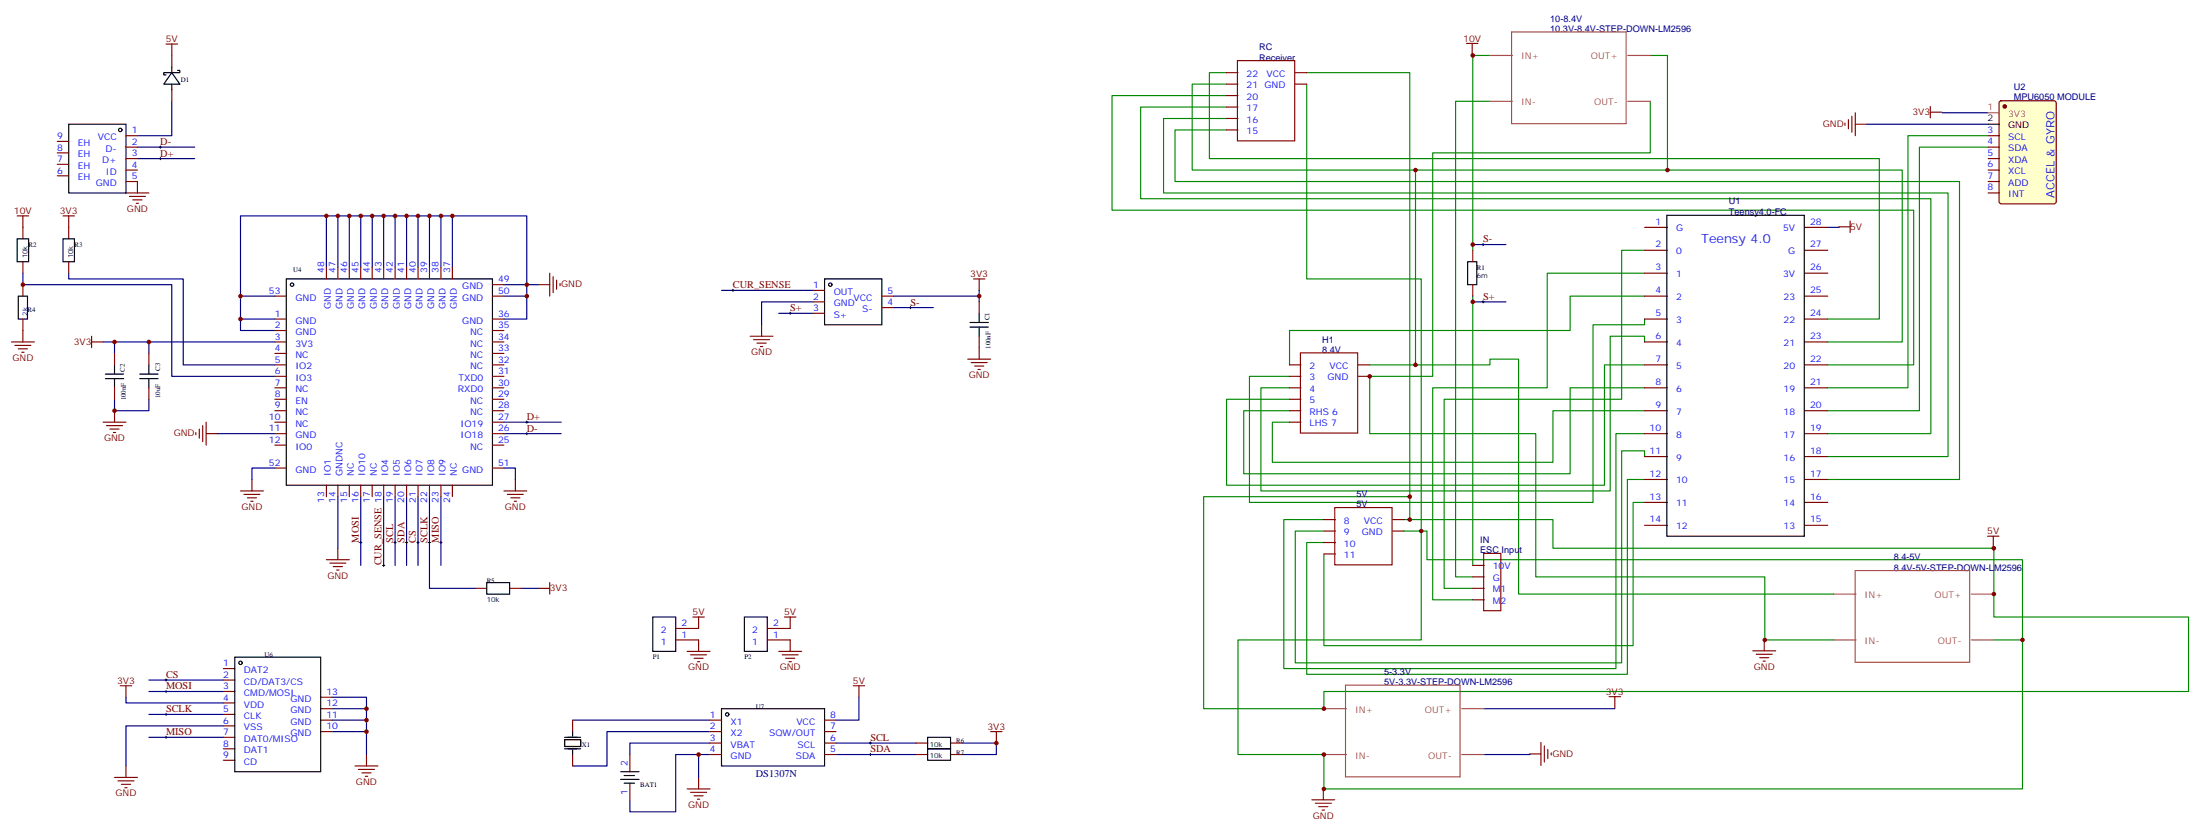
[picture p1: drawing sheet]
<svg xmlns="http://www.w3.org/2000/svg" width="678mm" height="256mm" viewBox="0 0 678 256" stroke-linecap="round" stroke-linejoin="round" font-family="sans-serif">
<g fill="none" stroke="#000" stroke-width=".31">
<path d="M49 48.8h.7M49 45.3h.7M49.4 44.9v.7M49.4 48.5v.7M456.5 75.3h.7M456.8 74.9v.7M225.4 89.4h.7M225.8 89v.7M243.1 96.4h.7M243.4 96.1v.7M280.1 94.7h.7M280.5 94.3v.7"/>
<path d="M456.5 92.9h.7M456.8 92.6v.7M161.9 130h.7M161.9 133.5h.7M162.3 129.6v.7M162.3 133.1v.7M110.8 167h.7M111.1 166.7v.7M117.8 174.1h.7M118.2 173.7v.7M121.4 167h.7M121.7 166.7v.7"/>
<path d="M124.9 167h.7M125.2 166.7v.7M128.4 167h.7M128.8 166.7v.7M131.9 167h.7M132.3 166.7v.7M135.5 167h.7M135.8 166.7v.7M50.8 212.9h.7M50.8 219.9h.7M50.8 209.3h.7M51.2 209v.7"/>
<path d="M51.2 212.5v.7M51.2 219.6v.7M50.8 227h.7M51.2 226.6v.7M267.8 228.7h.7M267.8 232.3h.7M268.1 228.4v.7M268.1 231.9v.7"/>
</g>
<g fill="none" stroke="#800000" stroke-width=".35">
<path d="M51.2 13.5h3.5M52.9 13.5v3.6M451.7 13.4h3.6M453.5 13.4v3.5M568.3 37.9v.7M569.4 36.8v2.9M570.4 35.8v4.9M571.5 38.2h3.5M571.5 34.7v7.1M594.6 34.5h3.5M594.6 32.8v3.5M38.8 59.4h7.1"/>
<path d="M42.3 55.9v3.5M5.3 66.5h3.5M7.1 66.5v3.5M19.4 66.5h3.5M21.2 66.5v3.5M39.9 60.5h4.9M40.9 61.5h2.8M42 62.6h.7M566.4 69.8h3.5M569.9 68.1v3.5M165.8 87.6h3.5M169.3 84.1v7.1"/>
<path d="M170.4 85.2v4.9M171.4 86.2v2.8M172.5 87.3v.7M234.6 100v3.5M299.9 85.9h3.5M301.6 85.9v3.5M3.5 105.3h7.1M4.6 106.3h4.9M5.6 107.4h2.9M6.7 108.4h.7M7.1 101.7v3.6M28.2 105.3h3.5"/>
<path d="M28.2 103.5v3.5M231.1 103.5h7M232.1 104.6h5M233.2 105.6h2.8M234.2 106.7h.7M298.1 110.6h7.1M299.2 111.6h4.9M300.2 112.7h2.8M301.3 113.7h.7M301.6 107v3.6M31.7 130h7.1M32.8 131h4.9"/>
<path d="M33.9 132.1h2.8M34.9 133.1h.7M35.3 126.4v3.6M60.3 133.1v.7M61.4 132.1v2.8M62.4 131v5M63.5 133.5h3.5M63.5 130v7M74.1 151.1h7M75.1 152.2h5M76.2 153.2h2.8M77.3 154.3h.7"/>
<path d="M77.6 147.6v3.5M155.2 151.1h7.1M156.3 152.2h4.9M157.3 153.2h2.9M158.4 154.3h.7M158.7 147.6v3.5M100.5 172.3h7.1M101.6 173.4h4.9M102.7 174.4h2.8M103.7 175.5h.7M104.1 168.8v3.5M169.3 179.4v3.5"/>
<path d="M612.2 165.1h3.6M614 165.1v3.5M165.8 181.1h3.5M213.4 189.9h3.6M215.2 189.9v3.6M215.2 197v3.5M241.7 189.9h3.5M243.4 189.9v3.6M243.4 197v3.5M543.5 196.8v3.5M37 211.1h3.6M38.8 211.1v3.5"/>
<path d="M211.7 200.5h7M212.7 201.6h5M213.8 202.6h2.8M214.8 203.7h.7M239.9 200.5h7M240.9 201.6h5M242 202.6h2.8M243.1 203.7h.7M262.8 211.1h3.5M264.6 211.1v3.5M495.7 214.5h3.5M497.4 214.5v3.5"/>
<path d="M539.9 200.3h7.1M541 201.4h4.9M542 202.5h2.9M543.1 203.5h.7M35.3 239.3h7M38.8 235.8v3.5M109.4 235.8h7M110.4 236.9h5M111.5 237.9h2.8M112.5 239h.7M112.9 232.3v3.5M215.2 239.3v3.6"/>
<path d="M305.2 225.2h3.5M306.9 225.2v3.5M471.1 232.1h3.6M474.7 228.6v7M475.7 229.6v5M476.8 230.7v2.8M477.8 231.7v.7M36.3 240.4h5M37.4 241.4h2.8M38.5 242.5h.7M211.7 242.9h7M212.7 243.9h5"/>
<path d="M213.8 245h2.8M214.8 246h.7M404.1 246.2h7.1M405.2 247.3h4.9M406.2 248.3h2.8M407.3 249.4h.7M407.6 242.7v3.5"/>
</g>
<g fill="none" stroke="#008700" stroke-width=".35">
<path d="M459 17.1h-5.3v59.9M508.4 17.1h5.2v35.3M377.8 36.5h-19.4v22.9h241.7v81.1h-37.1M377.8 32.9h-26.4v28.3h243.4v72.3h-31.8M377.8 29.4h-35.3v35.3h247v47.6h-26.5M377.8 25.9h-10.6v26.5h218.8v52.9h-23M377.8 22.4h-5.3v26.4h206.4v49.4h-15.9M402.5 22.4h31.8v137.5M402.5 25.9v60h35.3v111.1h-56.4v35.3h26.4v10.6h215.2v-45.9M459 31.2h-10.6v146.4h5.3M508.4 31.2v15.9h-67.1v68.8h-19.4v17.6h51.2v44.1h70.5v19.4h21.2M377.8 40h-15.9v15.9h241.7v91.7h-40.6"/>
<path d="M436 52.4v59.9h-14.1M612.4 41.8h-24.7v77.6h-24.7M612.4 45.3h-21.1v81.1h-28.3M506.6 77h-7.1v45.9h-54.6v58.2h8.8M453.7 91.2v82.9M506.6 84.1h-30v35.3h-35.3v65.2h12.4M506.6 98.2v1.8h-15.9v54.7h-105.8v-38.8h12.3M506.6 91.2h-22.9v10.5h-86.5v10.6M436 112.3h23v-1.7h8.8v72.3h97M506.6 119.4h-22.9v26.4h-100.6v-19.4h14.1M506.6 112.3h-12.4v37.1h-116.4v-26.5h19.4M506.6 105.3v-1.8h-10.6v47.6h-107.6v-31.7h8.8"/>
<path d="M506.6 126.4h-28.2v15.9h-86.5v-12.3h5.3M506.6 133.5h-8.8v72.3h-102.3v-45.9h12.3M434.3 152.9h-63.5v65.3h37v-5.3h266.4v-23h-60v-21.1h-135.8v-8.9h-45.9M506.6 140.5v-1.7h-7.1v65.2h-100.5v-40.5h8.8M506.6 147.6h-5.3v60h-98.8v-40.6h5.3M506.6 154.7h-3.5v44.1h-95.3v-28.3M432.5 163.5h7.1v8.8h183.4v24.7h-8.8"/>
</g>
<g fill="none" stroke="#000080" stroke-width=".35">
<path d="M52.9 31.2v10.6h-10.6M575 38.2h37.4M598.3 34.7h14.1M42.3 48.8h17.7M42.3 45.3h17.7M100.5 66.5h3.6M107.6 66.5h-3.5v15.8M111.1 66.5h-3.5v15.8M114.7 66.5h-3.6v15.8M118.2 66.5h-3.5v15.8M121.7 66.5h3.5v15.8M125.2 66.5h3.6v15.8"/>
<path d="M128.8 66.5h3.5M135.8 66.5h-3.5v15.8M139.3 66.5h-3.5v15.8M453.7 75.3h10.2M563 70h3.6M7.1 84.1v3.5h45.8v28.3h31.8M21.2 84.1v1.8h35.2v26.4h28.3M74.1 91.2h10.6M74.1 98.2h10.6M100.5 82.3v-15.8h-26.4v35.2h10.6M118.2 82.3v-15.8h3.5v15.8M139.3 82.3v-15.8h23v31.7h-7.1"/>
<path d="M155.2 87.6h10.6M155.2 91.2h7.1M222.2 89.4h28.3M239.9 96.4h10.6M250.5 92.9h-15.9v7.1M275.2 94.7h12.3M301.6 89.4v1.8h-26.4M301.6 91.2v1.7M453.7 92.9h10.2M31.7 105.3h53M35.3 105.3v3.5M45.9 105.3v3.5"/>
<path d="M35.3 122.9v3.5h10.6v-3.5M67 133.5h17.7M155.2 130h17.7M155.2 133.5h17.7M84.7 144.1h-7.1v3.5M104.1 152.9v15.9M111.1 152.9v21.2M118.2 152.9v21.2M121.7 152.9v21.2M125.2 152.9v21.2M128.8 152.9v21.2M132.3 152.9v28.2h14.1"/>
<path d="M135.8 152.9v21.2M155.2 144.1h3.5v3.5M160.5 181.1h5.3M38.8 214.6v1.8h30M45.9 209.3h22.9M45.9 212.9h22.9M45.9 219.9h22.9M102.3 214.6h10.6v17.7M102.3 218.2h10.6M264.6 214.6v7.1h-7.1M457.2 218.2h40.2M45.9 227h22.9"/>
<path d="M68.8 223.4h-30v12.4M102.3 221.7h10.6M102.3 225.2h10.6M176.4 221.7h42.3M215.2 232.3h-7.1v17.6h-14.1v-3.5M218.7 232.3h-3.5v7M218.7 228.7h-24.7v3.6M218.7 225.2h-31.7v10.6h-10.6M257.5 232.3h24.7M257.5 228.7h24.7M296.3 228.7h10.6v3.6h-10.6M457.2 232.3h14.1"/>
</g>
<path d="M616 31.2l.5-.2h16.2l.7 .4v30.7l-.4 .6-16.5 .1-.7-.5v-30.6z" fill="#ffc" stroke="#870000" stroke-width=".35"/>
<circle cx="617.5" cy="32.8" r=".53" fill="#870000" stroke="#870000" stroke-width=".35"/>
<path d="M612.4 34.7h3.5" fill="none" stroke="#c90" stroke-width=".35"/>
<g fill="none" stroke="#000" stroke-width=".35">
<path d="M21.2 38.2h17.6v21.2h-17.6zM52.9 22.4l2.5 3.5h-5zM52.9 20.6v1.8M52.9 25.9v1.8M54.7 21.7h.7v.7h-5v.7h.8M612.4 38.2h3.5M37.6 40a.53 .53 0 0 0-.7-.5 .53 .53 0 0 0-.3 .8 .53 .53 0 0 0 .9 0l.1-.3M5.3 73.5h3.5v7.1h-3.5zM19.4 73.5h3.5v7.1h-3.5zM513.5 66.3h42.3v98.8h-42.3zM5.6 91.2h2.9v7h-2.9zM88.2 85.9h63.5v63.5h-63.5z"/>
<path d="M254 85.9h17.6v14.1h-17.6zM298.8 99.3h5.6M301.6 96.4v2.9M452.1 80.6h2.8v7h-2.8zM32.5 116.6h5.6M32.5 115.1h5.6M35.3 112.3v2.8M35.3 116.6v2.8M43 116.6h5.7M43 115.1h5.7M45.9 112.3v2.8M45.9 116.6v2.8"/>
<path d="M298.8 100.7h5.6M301.6 100.7v2.8M149.9 179.4h7.1v3.5h-7.1zM201.1 189.9h7v10.6h-7zM229.3 189.9h7.1v10.6h-7.1zM72.3 202.3h26.5v35.3h-26.5zM222.2 218.2h31.8v17.6h-31.8zM173.9 227.7h5v2.1h-5zM173.9 227h5M173.9 230.5h5M176.4 225.2v1.4M176.4 230.9v1.4"/>
<path d="M191.2 239.9h5.6M191.2 237.6h5.6M192.3 238.7h3.1M285.8 227h7v3.5h-7zM285.8 230.5h7v3.5h-7zM192.3 241.1h3.1"/>
<circle cx="90" cy="87.6" r=".53"/>
<circle cx="255.8" cy="87.6" r=".53"/>
<circle cx="74.1" cy="204" r=".53"/>
<circle cx="224" cy="219.9" r=".53"/>
</g>
<g fill="none" stroke="#870000" stroke-width=".35">
<path d="M52.9 17.1v3.5M381.2 18.7h17.6v24.7h-17.6zM52.9 27.7v3.5M377.8 25.9h3.6M377.8 22.4h3.6M377.8 29.4h3.6M377.8 32.9h3.6M377.8 36.5h3.6M399 25.9h3.5M399 22.4h3.5M17.6 54.1h3.6M17.6 50.6h3.6"/>
<path d="M17.6 47.1h3.6M17.6 43.5h3.6M38.8 41.8h3.5M38.8 45.3h3.5M38.8 48.8h3.5M38.8 52.4h3.5M38.8 55.9h3.5M377.8 40h3.6M612.4 41.8h3.5M612.4 45.3h3.5M612.4 48.8h3.5M612.4 52.4h3.5"/>
<path d="M612.4 55.9h3.5M612.4 59.4h3.5M7.1 70v3.5M21.2 70v3.5M453.7 77v3.6M506.6 77h7M506.6 70h7M556 77h7M556 70h7M7.1 80.6v3.5M7.1 87.6v3.6M7.1 98.2v3.5"/>
<path d="M21.2 80.6v3.5M84.7 98.2h3.5M84.7 91.2h3.5M100.5 82.3v3.6M104.1 82.3v3.6M107.6 82.3v3.6M111.1 82.3v3.6M114.7 82.3v3.6M118.2 82.3v3.6M121.7 82.3v3.6M125.2 82.3v3.6M128.8 82.3v3.6"/>
<path d="M132.3 82.3v3.6M135.8 82.3v3.6M139.3 82.3v3.6M151.7 98.2h3.5M151.7 91.2h3.5M151.7 87.6h3.5M250.5 89.4h3.5M250.5 92.9h3.5M250.5 96.4h3.5M271.6 91.2h3.6M271.6 94.7h3.6M301.6 92.9v3.5"/>
<path d="M453.7 87.6v3.6M506.6 98.2h7M506.6 91.2h7M506.6 84.1h7M556 98.2h7M556 91.2h7M556 84.1h7M35.3 108.8v3.5M35.3 119.4v3.5M45.9 108.8v3.5M45.9 119.4v3.5M84.7 119.4h3.5"/>
<path d="M84.7 112.3h3.5M84.7 105.3h3.5M84.7 115.9h3.5M84.7 101.7h3.5M84.7 108.8h3.5M151.7 119.4h3.5M151.7 112.3h3.5M151.7 105.3h3.5M151.7 115.9h3.5M151.7 101.7h3.5M151.7 108.8h3.5M301.6 103.5v3.5"/>
<path d="M397.2 119.4h3.6M397.2 112.3h3.6M397.2 115.9h3.6M400.6 108.6h17.6v24.7h-17.6zM418.4 112.3h3.5M418.4 115.9h3.5M506.6 119.4h7M506.6 112.3h7M506.6 105.3h7M556 119.4h7M556 112.3h7M556 105.3h7"/>
<path d="M84.7 133.5h3.5M84.7 126.4h3.5M84.7 122.9h3.5M84.7 130h3.5M84.7 137h3.5M151.7 133.5h3.5M151.7 126.4h3.5M151.7 122.9h3.5M151.7 130h3.5M151.7 137h3.5M397.2 126.4h3.6M397.2 122.9h3.6"/>
<path d="M397.2 130h3.6M506.6 133.5h7M506.6 126.4h7M556 133.5h7M556 126.4h7M84.7 144.1h3.5M100.5 149.4v3.5M104.1 149.4v3.5M107.6 149.4v3.5M111.1 149.4v3.5M114.7 149.4v3.5M118.2 149.4v3.5"/>
<path d="M121.7 149.4v3.5M125.2 149.4v3.5M128.8 149.4v3.5M132.3 149.4v3.5M135.8 149.4v3.5M139.3 149.4v3.5M151.7 144.1h3.5M407.8 159.9h3.5M411.2 156.2h17.6v17.7h-17.6zM429 159.9h3.5M506.6 154.7h7M506.6 147.6h7"/>
<path d="M506.6 140.5h7M556 154.7h7M556 147.6h7M556 140.5h7M407.8 170.5h3.5M407.8 167h3.5M407.8 163.5h3.5M429 163.5h3.5M453.7 174.1h3.5M453.7 177.6h3.5M457 170.4h5.3v17.6h-5.3zM506.6 161.7h7"/>
<path d="M556 161.7h7M146.4 181.1h3.5M157 181.1h3.5M208.1 197h7.1M208.1 193.5h7.1M236.4 197h7M236.4 193.5h7M453.7 181.1h3.5M453.7 184.6h3.5M68.8 219.9h3.5M68.8 216.4h3.5M68.8 212.9h3.5"/>
<path d="M68.8 209.3h3.5M68.8 205.8h3.5M98.8 214.6h3.5M98.8 218.2h3.5M68.8 234h3.5M68.8 230.5h3.5M68.8 227h3.5M68.8 223.4h3.5M98.8 221.7h3.5M98.8 225.2h3.5M176.4 221.7v3.5M176.4 232.3v3.5"/>
<path d="M194 232.3v5.3M218.7 221.7h3.5M218.7 225.2h3.5M218.7 228.7h3.5M218.7 232.3h3.5M254 221.7h3.5M254 225.2h3.5M254 228.7h3.5M254 232.3h3.5M282.2 228.7h3.6M282.2 232.3h3.6M292.8 228.7h3.5"/>
<path d="M292.8 232.3h3.5M194 241.1v5.3"/>
</g>
<g fill="none" stroke="#a64a4a" stroke-width=".35">
<path d="M459 17.1h6.9M465.6 9.8h35.3v28.3h-35.3zM501.4 17.1h7M459 31.2h6.9M501.4 31.2h7M571.5 175.6h35.2v28.3h-35.2zM564.8 182.9h6.9M564.8 197h6.9M607.2 182.9h7M607.2 197h7M407.8 218.2h7M414.5 210.9h35.2v28.2h-35.2z"/>
<path d="M450.3 218.2h6.9M407.8 232.3h7M450.3 232.3h6.9"/>
</g>
<g fill="#800000">
<circle cx="7.1" cy="87.6" r=".71"/>
<circle cx="35.3" cy="126.4" r=".71"/>
<circle cx="35.3" cy="105.3" r=".71"/>
<circle cx="45.9" cy="105.3" r=".71"/>
<circle cx="74.1" cy="98.2" r=".71"/>
<circle cx="74.1" cy="91.2" r=".71"/>
<circle cx="100.5" cy="66.5" r=".71"/>
<circle cx="104.1" cy="66.5" r=".71"/>
<circle cx="107.6" cy="66.5" r=".71"/>
<circle cx="111.1" cy="66.5" r=".71"/>
<circle cx="112.9" cy="225.2" r=".71"/>
<circle cx="112.9" cy="221.7" r=".71"/>
<circle cx="112.9" cy="218.2" r=".71"/>
<circle cx="114.7" cy="66.5" r=".71"/>
<circle cx="118.2" cy="66.5" r=".71"/>
<circle cx="121.7" cy="66.5" r=".71"/>
<circle cx="125.2" cy="66.5" r=".71"/>
<circle cx="128.8" cy="66.5" r=".71"/>
<circle cx="132.3" cy="66.5" r=".71"/>
<circle cx="135.8" cy="66.5" r=".71"/>
<circle cx="139.3" cy="66.5" r=".71"/>
<circle cx="162.3" cy="91.2" r=".71"/>
<circle cx="162.3" cy="87.6" r=".71"/>
<circle cx="215.2" cy="232.3" r=".71"/>
<circle cx="301.6" cy="91.2" r=".71"/>
<circle cx="306.9" cy="228.7" r=".71"/>
<circle cx="407.8" cy="242.9" r=".71"/>
<circle cx="407.8" cy="232.3" r=".71"/>
<circle cx="407.8" cy="218.2" r=".71"/>
<circle cx="421.9" cy="115.9" r=".71"/>
<circle cx="434.3" cy="159.9" r=".71"/>
<circle cx="434.3" cy="152.9" r=".71"/>
<circle cx="436" cy="112.3" r=".71"/>
<circle cx="436" cy="52.4" r=".71"/>
<circle cx="437.8" cy="163.5" r=".71"/>
<circle cx="453.7" cy="92.9" r=".71"/>
<circle cx="453.7" cy="75.3" r=".71"/>
<circle cx="453.7" cy="17.1" r=".71"/>
<circle cx="513.6" cy="52.4" r=".71"/>
<circle cx="543.6" cy="197" r=".71"/>
<circle cx="614.2" cy="182.9" r=".71"/>
<circle cx="614.2" cy="168.8" r=".71"/>
<circle cx="623" cy="197" r=".71"/>
</g>
<text font-size="3.9" fill="#00f" x="524.1" y="74.7">Teensy 4.0</text>
<text font-size="3.5" fill="#00f" x="632.8" y="61" transform="rotate(-90 632.8 61)">ACCEL &amp; GYRO</text>
<g font-size="3.2" fill="#800000">
<text x="49.4" y="44.7">D-</text>
<text x="49.4" y="48.2">D+</text>
<text x="456.8" y="74.6">S-</text>
<text x="225.8" y="88.8">CUR_SENSE</text>
<text x="243.4" y="95.8">S+</text>
<text x="280.5" y="94.1">S-</text>
<text x="456.8" y="92.3">S+</text>
<text x="162.3" y="129.3">D+</text>
<text x="162.3" y="132.9">D-</text>
<text x="110.5" y="167" transform="rotate(-90 110.5 167)">MOSI</text>
<text x="121.1" y="167" transform="rotate(-90 121.1 167)">SCL</text>
<text x="124.6" y="167" transform="rotate(-90 124.6 167)">SDA</text>
<text x="128.1" y="167" transform="rotate(-90 128.1 167)">CS</text>
<text x="131.7" y="167" transform="rotate(-90 131.7 167)">SCLK</text>
<text x="135.2" y="167" transform="rotate(-90 135.2 167)">MISO</text>
<text x="117.5" y="174.1" transform="rotate(-90 117.5 174.1)">CUR_SENSE</text>
<text x="51.2" y="208.7">CS</text>
<text x="51.2" y="212.2">MOSI</text>
<text x="51.2" y="219.3">SCLK</text>
<text x="51.2" y="226.3">MISO</text>
<text x="268.1" y="228.1">SCL</text>
<text x="268.1" y="231.6">SDA</text>
</g>
<text font-size="3.2" fill="#000080" x="232.8" y="239.3">DS1307N</text>
<g font-size="2.8" fill="#000080">
<text x="477.5" y="9.8">10.3V-8.4V-STEP-DOWN-LM2596</text>
<text x="477.5" y="6.7">10-8.4V</text>
<text x="387.9" y="15.5">RC</text>
<text x="387.9" y="18.6">Receiver</text>
<text x="620.3" y="27.7">U2</text>
<text x="620.3" y="30.9">MPU6050 MODULE</text>
<text x="532.6" y="62.9">U1</text>
<text x="532.6" y="66.1">Teensy4.0-FC</text>
<text x="407.3" y="105.5">H1</text>
<text x="407.3" y="108.6">8.4V</text>
<text x="417.9" y="153.1">5V</text>
<text x="417.9" y="156.2">5V</text>
<text x="456" y="167.2">IN</text>
<text x="456" y="170.3">ESC Input</text>
<text x="583.4" y="172.5">8.4-5V</text>
<text x="583.4" y="175.6">8.4V-5V-STEP-DOWN-LM2596</text>
<text x="426.4" y="207.8">5-3.3V</text>
<text x="426.4" y="210.9">5V-3.3V-STEP-DOWN-LM2596</text>
</g>
<g font-size="2.8" fill="#800000">
<text x="51.1" y="13">5V</text>
<text x="450.7" y="12.8">10V</text>
<text x="589.1" y="35.4">3V3</text>
<text x="561.5" y="39.1">GND</text>
<text x="4.3" y="65.9">10V</text>
<text x="18.4" y="65.9">3V3</text>
<text x="39.1" y="65.2">GND</text>
<text x="569.9" y="70.7">5V</text>
<text x="172.9" y="88.5">GND</text>
<text x="298.9" y="85.3">3V3</text>
<text x="22.7" y="106.1">3V3</text>
<text x="3.8" y="111.1">GND</text>
<text x="231.4" y="109.3">GND</text>
<text x="298.4" y="116.3">GND</text>
<text x="32" y="135.7">GND</text>
<text x="53.5" y="134.3">GND</text>
<text x="74.4" y="156.9">GND</text>
<text x="155.5" y="156.9">GND</text>
<text x="612.2" y="164.5">5V</text>
<text x="100.8" y="178.1">GND</text>
<text x="169.3" y="182">3V3</text>
<text x="213.3" y="189.4">5V</text>
<text x="241.6" y="189.4">5V</text>
<text x="212" y="206.3">GND</text>
<text x="240.2" y="206.3">GND</text>
<text x="540.2" y="206.1">GND</text>
<text x="36.1" y="210.5">3V3</text>
<text x="262.7" y="210.5">5V</text>
<text x="494.7" y="213.9">3V3</text>
<text x="304.2" y="224.6">3V3</text>
<text x="478.2" y="232.9">GND</text>
<text x="35.6" y="245.1">GND</text>
<text x="109.7" y="241.6">GND</text>
<text x="212" y="248.6">GND</text>
<text x="404.4" y="252">GND</text>
</g>
<g font-size="2.8" fill="#00f">
<text x="384" y="23.6">22</text>
<text x="390.1" y="23.6">VCC</text>
<text x="384" y="27.1">21 GND</text>
<text x="384" y="30.7">20</text>
<text x="384" y="34.2">17</text>
<text x="40.6" y="41.1">1</text>
<text x="384" y="37.7">16</text>
<text x="384" y="41.2">15</text>
<text x="612.2" y="40.9">3</text>
<text x="17.6" y="46.4">8</text>
<text x="17.6" y="42.8">9</text>
<text x="24" y="44.9">EH</text>
<text x="30.1" y="43.2">VCC</text>
<text x="32.5" y="46.7">D-</text>
<text x="40.6" y="44.6">2</text>
<text x="612.2" y="44.4">4</text>
<text x="612.2" y="47.9">5</text>
<text x="618.6" y="43">SCL</text>
<text x="618.6" y="46.5">SDA</text>
<text x="17.6" y="53.4">6</text>
<text x="17.6" y="49.9">7</text>
<text x="24" y="52">EH</text>
<text x="24" y="48.5">EH</text>
<text x="31.5" y="50.2">D+</text>
<text x="32.6" y="53.8">ID</text>
<text x="40.6" y="48.1">3</text>
<text x="40.6" y="51.6">4</text>
<text x="612.2" y="51.5">6</text>
<text x="618.6" y="50.1">XDA</text>
<text x="618.6" y="53.6">XCL</text>
<text x="24" y="55.5">EH</text>
<text x="29.5" y="57.3">GND</text>
<text x="40.6" y="55.2">5</text>
<text x="612.2" y="55">7</text>
<text x="612.2" y="58.5">8</text>
<text x="618.6" y="57.1">ADD</text>
<text x="618.6" y="60.6">INT</text>
<text x="509.9" y="69.1">1</text>
<text x="516.3" y="71.2">G</text>
<text x="549.3" y="71.2">5V</text>
<text x="557.6" y="69.1">28</text>
<text x="509.9" y="76.2">2</text>
<text x="557.6" y="76.2">27</text>
<text x="509.9" y="83.2">3</text>
<text x="516.3" y="78.3">0</text>
<text x="550.8" y="78.3">G</text>
<text x="557.6" y="83.2">26</text>
<text x="99.8" y="84.1" transform="rotate(-90 99.8 84.1)">48</text>
<text x="103.4" y="84.1" transform="rotate(-90 103.4 84.1)">47</text>
<text x="106.9" y="84.1" transform="rotate(-90 106.9 84.1)">46</text>
<text x="110.4" y="84.1" transform="rotate(-90 110.4 84.1)">45</text>
<text x="113.9" y="84.1" transform="rotate(-90 113.9 84.1)">44</text>
<text x="117.5" y="84.1" transform="rotate(-90 117.5 84.1)">43</text>
<text x="121" y="84.1" transform="rotate(-90 121 84.1)">42</text>
<text x="124.5" y="84.1" transform="rotate(-90 124.5 84.1)">41</text>
<text x="128.1" y="84.1" transform="rotate(-90 128.1 84.1)">40</text>
<text x="131.6" y="84.1" transform="rotate(-90 131.6 84.1)">39</text>
<text x="135.1" y="84.1" transform="rotate(-90 135.1 84.1)">38</text>
<text x="138.6" y="84.1" transform="rotate(-90 138.6 84.1)">37</text>
<text x="142.4" y="89">GND</text>
<text x="153.5" y="86.9">49</text>
<text x="250.4" y="88.7">1</text>
<text x="516.3" y="85.3">1</text>
<text x="549.3" y="85.3">3V</text>
<text x="82.8" y="90.5">53</text>
<text x="91" y="92.6">GND</text>
<text x="102" y="95.2" transform="rotate(-90 102 95.2)">GND</text>
<text x="105.5" y="95.2" transform="rotate(-90 105.5 95.2)">GND</text>
<text x="109" y="95.2" transform="rotate(-90 109 95.2)">GND</text>
<text x="112.5" y="95.2" transform="rotate(-90 112.5 95.2)">GND</text>
<text x="116.1" y="95.2" transform="rotate(-90 116.1 95.2)">GND</text>
<text x="119.6" y="95.2" transform="rotate(-90 119.6 95.2)">GND</text>
<text x="123.1" y="95.2" transform="rotate(-90 123.1 95.2)">GND</text>
<text x="126.6" y="95.2" transform="rotate(-90 126.6 95.2)">GND</text>
<text x="130.2" y="95.2" transform="rotate(-90 130.2 95.2)">GND</text>
<text x="133.7" y="95.2" transform="rotate(-90 133.7 95.2)">GND</text>
<text x="137.2" y="95.2" transform="rotate(-90 137.2 95.2)">GND</text>
<text x="140.8" y="95.2" transform="rotate(-90 140.8 95.2)">GND</text>
<text x="142.4" y="92.6">GND</text>
<text x="153.5" y="90.5">50</text>
<text x="250.4" y="92.2">2</text>
<text x="250.4" y="95.7">3</text>
<text x="256.8" y="90.8">OUT</text>
<text x="256.8" y="94.3">GND</text>
<text x="262.9" y="92.6">VCC</text>
<text x="273.4" y="94">4</text>
<text x="273.4" y="90.5">5</text>
<text x="509.9" y="90.3">4</text>
<text x="516.3" y="92.4">2</text>
<text x="549.4" y="92.4">23</text>
<text x="557.6" y="90.3">25</text>
<text x="84.6" y="97.5">1</text>
<text x="84.6" y="101">2</text>
<text x="91" y="99.6">GND</text>
<text x="142.4" y="99.6">GND</text>
<text x="153.5" y="101">35</text>
<text x="153.5" y="97.5">36</text>
<text x="256.8" y="97.9">S+</text>
<text x="265.6" y="96.1">S-</text>
<text x="509.9" y="97.3">5</text>
<text x="516.3" y="99.4">3</text>
<text x="549.4" y="99.4">22</text>
<text x="557.6" y="97.3">24</text>
<text x="84.6" y="104.6">3</text>
<text x="91" y="103.2">GND</text>
<text x="91" y="106.7">3V3</text>
<text x="144.8" y="106.7">NC</text>
<text x="144.8" y="103.2">NC</text>
<text x="153.5" y="104.6">34</text>
<text x="509.9" y="104.4">6</text>
<text x="516.3" y="106.5">4</text>
<text x="549.4" y="106.5">21</text>
<text x="557.6" y="104.4">23</text>
<text x="84.6" y="108.1">4</text>
<text x="84.6" y="111.6">5</text>
<text x="91" y="110.2">NC</text>
<text x="91" y="113.7">IO2</text>
<text x="144.8" y="113.7">NC</text>
<text x="144.8" y="110.2">NC</text>
<text x="153.5" y="111.6">32</text>
<text x="153.5" y="108.1">33</text>
<text x="403.4" y="113.6">2</text>
<text x="409.5" y="113.6">VCC</text>
<text x="509.9" y="111.4">7</text>
<text x="516.3" y="113.6">5</text>
<text x="549.4" y="113.6">20</text>
<text x="557.6" y="111.4">22</text>
<text x="84.6" y="115.1">6</text>
<text x="84.6" y="118.7">7</text>
<text x="91" y="117.3">IO3</text>
<text x="141.2" y="117.3">TXD0</text>
<text x="153.5" y="118.7">30</text>
<text x="153.5" y="115.1">31</text>
<text x="403.4" y="117.1">3</text>
<text x="408.9" y="117.1">GND</text>
<text x="509.9" y="118.5">8</text>
<text x="557.6" y="118.5">21</text>
<text x="84.6" y="122.2">8</text>
<text x="84.6" y="125.7">9</text>
<text x="91" y="120.8">NC</text>
<text x="91" y="124.3">EN</text>
<text x="141" y="120.8">RXD0</text>
<text x="144.8" y="124.3">NC</text>
<text x="153.5" y="125.7">28</text>
<text x="153.5" y="122.2">29</text>
<text x="403.4" y="120.6">4</text>
<text x="403.4" y="124.1">5</text>
<text x="509.9" y="125.6">9</text>
<text x="516.3" y="120.6">6</text>
<text x="549.4" y="120.6">19</text>
<text x="557.6" y="125.6">20</text>
<text x="82.8" y="129.3">10</text>
<text x="91" y="127.8">NC</text>
<text x="91" y="131.4">NC</text>
<text x="141.9" y="131.4">IO19</text>
<text x="144.8" y="127.8">NC</text>
<text x="153.5" y="129.3">27</text>
<text x="403.4" y="127.7">RHS 6</text>
<text x="403.4" y="131.2">LHS 7</text>
<text x="516.3" y="127.7">7</text>
<text x="549.4" y="127.7">18</text>
<text x="82.8" y="132.8">11</text>
<text x="82.8" y="136.3">12</text>
<text x="91" y="134.9">GND</text>
<text x="141.9" y="134.9">IO18</text>
<text x="153.5" y="136.3">25</text>
<text x="153.5" y="132.8">26</text>
<text x="508.1" y="132.6">10</text>
<text x="516.3" y="134.7">8</text>
<text x="549.4" y="134.7">17</text>
<text x="557.6" y="132.6">19</text>
<text x="82.8" y="143.4">52</text>
<text x="91" y="138.4">IO0</text>
<text x="144.8" y="138.4">NC</text>
<text x="153.5" y="143.4">51</text>
<text x="508.1" y="139.7">11</text>
<text x="516.3" y="141.8">9</text>
<text x="549.4" y="141.8">16</text>
<text x="557.6" y="139.7">18</text>
<text x="91" y="145.5">GND</text>
<text x="102" y="146.5" transform="rotate(-90 102 146.5)">IO1</text>
<text x="105.5" y="146.5" transform="rotate(-90 105.5 146.5)">GNDNC</text>
<text x="109" y="146.5" transform="rotate(-90 109 146.5)">NC</text>
<text x="112.5" y="146.5" transform="rotate(-90 112.5 146.5)">IO10</text>
<text x="116.1" y="146.5" transform="rotate(-90 116.1 146.5)">NC</text>
<text x="119.6" y="146.5" transform="rotate(-90 119.6 146.5)">IO4</text>
<text x="123.1" y="146.5" transform="rotate(-90 123.1 146.5)">IO5</text>
<text x="126.6" y="146.5" transform="rotate(-90 126.6 146.5)">IO6</text>
<text x="130.2" y="146.5" transform="rotate(-90 130.2 146.5)">IO7</text>
<text x="133.7" y="146.5" transform="rotate(-90 133.7 146.5)">IO8</text>
<text x="137.2" y="146.5" transform="rotate(-90 137.2 146.5)">IO9</text>
<text x="140.8" y="146.5" transform="rotate(-90 140.8 146.5)">NC</text>
<text x="142.4" y="145.5">GND</text>
<text x="508.1" y="146.7">12</text>
<text x="516.3" y="148.8">10</text>
<text x="549.4" y="148.8">15</text>
<text x="557.6" y="146.7">17</text>
<text x="99.8" y="154.7" transform="rotate(-90 99.8 154.7)">13</text>
<text x="103.4" y="154.7" transform="rotate(-90 103.4 154.7)">14</text>
<text x="106.9" y="154.7" transform="rotate(-90 106.9 154.7)">15</text>
<text x="110.4" y="154.7" transform="rotate(-90 110.4 154.7)">16</text>
<text x="113.9" y="154.7" transform="rotate(-90 113.9 154.7)">17</text>
<text x="117.5" y="154.7" transform="rotate(-90 117.5 154.7)">18</text>
<text x="121" y="154.7" transform="rotate(-90 121 154.7)">19</text>
<text x="124.5" y="154.7" transform="rotate(-90 124.5 154.7)">20</text>
<text x="128.1" y="154.7" transform="rotate(-90 128.1 154.7)">21</text>
<text x="131.6" y="154.7" transform="rotate(-90 131.6 154.7)">22</text>
<text x="135.1" y="154.7" transform="rotate(-90 135.1 154.7)">23</text>
<text x="138.6" y="154.7" transform="rotate(-90 138.6 154.7)">24</text>
<text x="508.1" y="153.8">13</text>
<text x="516.3" y="155.9">11</text>
<text x="549.4" y="155.9">14</text>
<text x="557.6" y="153.8">16</text>
<text x="414" y="161.2">8</text>
<text x="420.1" y="161.2">VCC</text>
<text x="508.1" y="160.8">14</text>
<text x="557.6" y="160.8">15</text>
<text x="414" y="164.7">9</text>
<text x="419.5" y="164.7">GND</text>
<text x="516.3" y="162.9">12</text>
<text x="549.4" y="162.9">13</text>
<text x="414" y="171.8">11</text>
<text x="414" y="168.2">10</text>
<text x="459.8" y="175.3">10V</text>
<text x="459.8" y="178.8">G</text>
<text x="459.8" y="182.4">M1</text>
<text x="459.8" y="185.9">M2</text>
<text x="203.5" y="194.9">2</text>
<text x="209.9" y="196.3">1</text>
<text x="209.9" y="192.8">2</text>
<text x="231.7" y="194.9">2</text>
<text x="238.1" y="196.3">1</text>
<text x="238.1" y="192.8">2</text>
<text x="203.5" y="198.4">1</text>
<text x="231.7" y="198.4">1</text>
<text x="68.8" y="208.6">2</text>
<text x="68.8" y="205.1">1</text>
<text x="75.1" y="207.2">DAT2</text>
<text x="68.8" y="215.7">4</text>
<text x="68.8" y="212.2">3</text>
<text x="75.1" y="214.3">CMD/MOSI</text>
<text x="75.1" y="210.7">CD/DAT3/CS</text>
<text x="100.5" y="213.9">13</text>
<text x="68.8" y="219.2">5</text>
<text x="75.1" y="221.3">CLK</text>
<text x="75.1" y="217.8">VDD</text>
<text x="89.5" y="216">GND</text>
<text x="89.5" y="219.6">GND</text>
<text x="100.5" y="217.5">12</text>
<text x="100.5" y="221">11</text>
<text x="218.7" y="221">1</text>
<text x="255.8" y="221">8</text>
<text x="68.8" y="226.3">7</text>
<text x="68.8" y="222.7">6</text>
<text x="75.1" y="224.9">VSS</text>
<text x="89.5" y="223.1">GND</text>
<text x="89.5" y="226.6">GND</text>
<text x="100.5" y="224.5">10</text>
<text x="218.7" y="224.5">2</text>
<text x="225.1" y="223.1">X1</text>
<text x="225.1" y="226.6">X2</text>
<text x="236.9" y="226.6">SQW/OUT</text>
<text x="245.3" y="223.1">VCC</text>
<text x="255.8" y="224.5">7</text>
<text x="68.8" y="233.3">9</text>
<text x="68.8" y="229.8">8</text>
<text x="75.1" y="231.9">DAT1</text>
<text x="75.1" y="228.4">DAT0/MISO</text>
<text x="218.7" y="228">3</text>
<text x="218.7" y="231.6">4</text>
<text x="225.1" y="230.2">VBAT</text>
<text x="225.1" y="233.7">GND</text>
<text x="245.1" y="233.7">SDA</text>
<text x="245.7" y="230.2">SCL</text>
<text x="255.8" y="231.6">5</text>
<text x="255.8" y="228">6</text>
<text x="75.1" y="235.4">CD</text>
<text x="193.3" y="235.8" transform="rotate(-90 193.3 235.8)">2</text>
<text x="193.3" y="244.6" transform="rotate(-90 193.3 244.6)">1</text>
</g>
<g font-size="2.8" fill="#a54b4b">
<text x="468.6" y="18.3">IN+</text>
<text x="490.1" y="18.3">OUT+</text>
<text x="468.6" y="32.4">IN-</text>
<text x="491.1" y="32.4">OUT-</text>
<text x="574.4" y="184.1">IN+</text>
<text x="595.9" y="184.1">OUT+</text>
<text x="574.4" y="198.2">IN-</text>
<text x="596.9" y="198.2">OUT-</text>
<text x="417.4" y="219.4">IN+</text>
<text x="438.9" y="219.4">OUT+</text>
<text x="417.4" y="233.5">IN-</text>
<text x="440" y="233.5">OUT-</text>
</g>
<g font-size="2.8" fill="#c90">
<text x="612.2" y="33.8">1</text>
<text x="618.6" y="35.9">3V3</text>
</g>
<g font-size="2.8">
<text x="612.2" y="37.4">2</text>
<text x="618.6" y="39.5">GND</text>
</g>
<g font-size="2.1">
<text x="55.7" y="25.2">D1</text>
<text x="8.8" y="76">R2</text>
<text x="22.9" y="76">R3</text>
<text x="8.5" y="79.5" transform="rotate(-90 8.5 79.5)">10k</text>
<text x="22.6" y="79.5" transform="rotate(-90 22.6 79.5)">10k</text>
<text x="90.3" y="83.7">U4</text>
<text x="454.9" y="83">R1</text>
<text x="454.9" y="85.5">6m</text>
<text x="8.5" y="96.1">R4</text>
<text x="304.8" y="98.6" transform="rotate(-90 304.8 98.6)">C1</text>
<text x="305.2" y="107.4" transform="rotate(-90 305.2 107.4)">100nF</text>
<text x="38.5" y="114.4" transform="rotate(-90 38.5 114.4)">C2</text>
<text x="49.4" y="114.1" transform="rotate(-90 49.4 114.1)">C3</text>
<text x="38.8" y="123.3" transform="rotate(-90 38.8 123.3)">100nF</text>
<text x="49.4" y="122.6" transform="rotate(-90 49.4 122.6)">10uF</text>
<text x="149.9" y="179.4">R5</text>
<text x="149.9" y="185.3">10k</text>
<text x="81.5" y="202.3">U6</text>
<text x="201.1" y="203">P1</text>
<text x="229.3" y="203">P2</text>
<text x="232.8" y="218.2">U7</text>
<text x="179.2" y="229.8">X1</text>
<text x="286.5" y="229.8">10k</text>
<text x="286.5" y="233.3">10k</text>
<text x="294.6" y="228.7">R6</text>
<text x="294.6" y="232.3">R7</text>
<text x="197.2" y="242.1">BAT1</text>
</g>
<text font-size="2.1" fill="#000080" x="8.5" y="97.2" transform="rotate(-90 8.5 97.2)">2k</text>
</svg>
